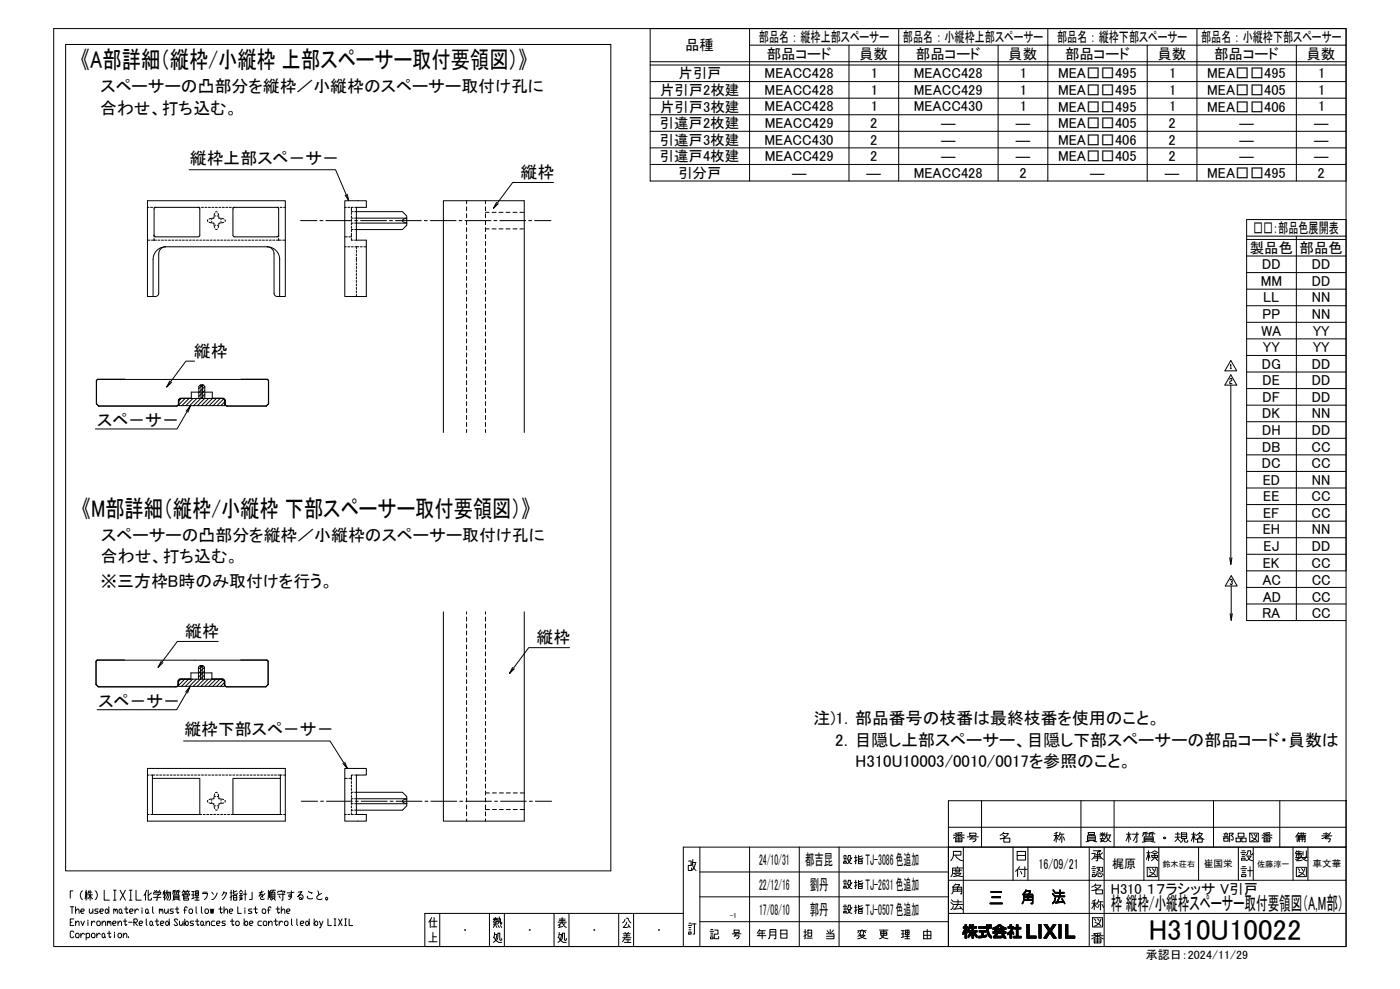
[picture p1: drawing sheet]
<svg xmlns="http://www.w3.org/2000/svg" width="841mm" height="594mm" viewBox="0 0 841 594" stroke-linecap="round" stroke-linejoin="round" font-family="sans-serif">
<!-- layer: TOS_WA -->
<g fill="none" stroke="#000" stroke-width=".6">
<path d="M32 17h777v552h-777zM391 17h418v92h-418zM450 17v92M540 17v92M629 17v92M719 17v92M391 37h418M391 39h418M450 27h359M510 27v82M600 27v82M689 27v82"/>
<path d="M779 27v82M391 49h418M391 59h418M391 69h418M391 79h418M391 89h418M391 99h418M749 142h60M749 144h60M749 154h60M779 142v231M749 164h60"/>
<path d="M749 174h60M749 184h60M749 194h60M749 204h60M749 214h60M749 223h60M749 233h60M749 243h60M749 253h60M749 263h60M749 273h60M749 283h60"/>
<path d="M749 293h60M749 303h60M749 313h60M749 323h60M749 333h60M749 343h60v-211h-60v241h60M749 353h60M749 363h60M570 497h239M590 481v28M603 500l-2 2M635 500l-1 1"/>
<path d="M637 500l-1 3M649 481v28M669 481v28M678 500v6M683 500v6h-1M689 500h-2l-1 2M693 500h-2l-1 2M707 500v3l-1 2M717 500v6M721 500l-3 2M729 481v28M769 481v28"/>
<path d="M809 481h-239v88v-60h239h-399v60M809 481h.1M809 481v88h-554v-20h155M414 517h1v3h-2l1 3h1v-2M416 519a5 5 0 0 0 2 4M416 518h2M416 516l-1 4M418 518l-1 3-2 2M420 509v60M429 512l6 10h-12zM450 509v60M480 509v60"/>
<path d="M504 509v60M507 515h2M507 518h1h-1zM507 514h1M507 517h1M507 516h1M509 516h2l-2 3M510 517v1l2 1M512 515l-1 1v-2h-1l-1 2M513 515h2M514 514v5M515 516l-2 1"/>
<path d="M516 514v2h2v-1M516 516h2v3h-2zM516 518h2M518 514l-2 1M573 503l3-1 3 1M573 502h6M573 514h4v-3h-4v3l-2 3M573 511h4M574 503h4v3h-4zM574 501h1M574 505h4M574 514l1 1 3 2"/>
<path d="M576 500v3M576 503v3M578 500l-4 1M578 501h-1M579 509v40M581 503h7M583 504h3v1l-2 1M583 500h3v2h-3zM584 503l-1 1M603 501h3a5 5 0 0 1-5 3M603 502l1 1M603 503h4v3h-4z"/>
<path d="M609 509v20M611 511h5v6h-5zM611 514h5M618 509v20M633 502h3M634 500v6M636 504l-2-2-1 3M637 501h2M637 503l-1 2M638 501v5M639 503v2M653 502h5v3h-5z"/>
<path d="M653 503h5M653 504h5M654 500h4v1h-4zM654 505l-2 1M654 509v60M656 513h2l-1 2-1 1M657 511h4l-2 1v5h-1M657 505l2 1M657 515h4M658 514h3M658 513h2M660 512a4 4 0 0 0 3 4"/>
<path d="M661 502l1-1 2 1M661 504h3M661 501h3M661 500l1 1M662 512l-1 1M662 503l-1 2 3 1M662 500v3M663 509v60M663 504a2.1 2.1 0 0 1-2 2M664 500l-1 1M665 502a4 4 0 0 0 2 4M665 502h2"/>
<path d="M665 500l-1 3M667 502l-1 2-2 2M677 501h2M679 504l-1-3-2 4M680 501h4M683 501l-2 4M687 501h3M687 509v20M687 503h6v2h-6zM687 504h6M688 505l-2 1M688 501v1"/>
<path d="M689 512h2M690 511v6M691 501h3M691 515l-1-3-1 4M692 512l2-1 2 1M692 505l2 1M692 514h3v1h-3zM692 501v1M693 513h2M694 513v2l-2 2M694 515l1 1M695 516l1 1"/>
<path d="M696 509v20M706 503h3M706 501h3M707 503l2 2M710 500h3v4h-3zM710 503h3M710 501h3M711 504l-1 1-1 1M712 504v2h1v-1M716 501h2M718 504l-1-3-1 4M719 504h3v2h-3z"/>
<path d="M720 509v20M720 501l3 3M720 501h2l-1 2-3 1M735 503h3M735 503h3v2h-3zM735 501h3M736 501v2M736 500v1M737 501v2M740 504h1a1.9 1.9 0 0 0-2-2l2-2h-2v6M743 503h2v3h-2zM744 500h3v3h-3z"/>
<path d="M744 509v20M745 512h3M746 516h2v1h-2zM746 503h3v3h-3zM746 514h2M746 513h2M746 511h2M749 514h3l-2 3h-2M750 515v1l2 1M751 500h5v6h-5zM752 501v1M752 503l3 2"/>
<path d="M752 513l-1-2h-1l-1 2-1 1M753 509v20M753 501l1 1M755 501a5 5 0 0 1-3 4M758 503l3-1 3 1M758 502h6M759 503h4v3h-4zM759 505h4M759 501h1M761 500v3M761 503v3M763 500l-4 1"/>
<path d="M763 501h-1M777 509v20M778 513h4M778 515h7M779 515v-2h3v2h-1M779 512h-1M779 511v1h3M779 502l-1 1M780 516v1M780 500l-1 2v4M780 501h4M780 511v4"/>
<path d="M781 506v-4h3v4M781 504h3M781 503h3M781 515l-3 1M782 500v1M782 515h.1M782 502v4M782 515l3 2M782 517h-3M783 512v2M783 500v1M784 516h-1"/>
<path d="M784 502h-4v3M785 511v4h-1M786 509v20M794 502h6M795 501h3M796 503v1h3v1l-1 1M797 500v2M798 503h-2M799 500l-2 2-3 2M44 535h-2v5M50 535a3 3 0 0 0 0 5M51 536h1"/>
<path d="M52 535v6M52 539v-3l-1 4M53 540l1-2 2 2M53 538h3M53 536h2M53 535v2M54 535v6M57 535a3 3 0 0 1 0 5M63 535v6h3M68 535h2M69 535v6M72 535l3 6"/>
<path d="M75 535l-3 6M78 535h1M79 535v6M82 535v6h3M87 536v5M88 535l-2 3M89 535v5l2 1v-1M91 536l-2 2M92 537l1-1h4l-1 1M92 539h5M93 537h3l-2 1v3M93 535l1 1"/>
<path d="M94 535v1M96 535l-1 1M98 536h2M98 536v2M99 535v6M99 538l-1 1M100 536h2v4l-1 1M100 535v3M101 536l-1 4M102 536l-2 5M104 536h2M104 538h4v2h-4z"/>
<path d="M104 538h4M104 539h4M105 536v1M105 535h-1v2M106 536h2M107 536v1M108 535h-2v2M109 538l1-1h4v1M110 535h2M110 538h3v1h-3zM110 540h3v1h-3zM110 535l-1 1"/>
<path d="M110 539v1M111 535v1M112 536v1M112 535h2M113 535l-1 1M113 535v1M115 538h2M115 536h2M116 536v4M117 539l-2 1M117 539h2M117 535h2v3h-2z"/>
<path d="M117 537h2M118 535v6M122 537h3l-1 2-1 1M122 536h2M127 536l1 1M130 536l-1 4h-2M133 538l1-2h2l-1 3-1 1M135 536h-1M138 536h2M139 535v6M140 538l-2 1M140 535v2h2l1-1"/>
<path d="M140 538h2v3h-2zM140 539h2M142 535l-2 1M144 536l1-1 1 1M144 538h2M144 539v1M144 537h1M145 537v3M145 539v1M146 540l-2 1M146 537h2M147 535v6"/>
<path d="M151 536v4h-1M157 535l-1 3 2-1v2M158 536h-2M159 537l-2 2v1h2M161 535v5M162 535v4M163 535v5M163 535h2M163 536h2v4h-2zM163 538h2M163 537h2M164 540l-1 1"/>
<path d="M164 535v1M165 540v1M167 536v-1h4v1M167 537h4M168 538v1M169 535h.1M170 536v5h-1M175 535v3h-2h1h1v1l-2 1M177 536h-5M179 536h2l-2 3 1-1h1l1 2h-1h-1l1-1v1M185 538v1l1 1h2M185 536h2v1"/>
<path d="M191 535l1 3M193 537a3 3 0 0 0-3 3h1h3M420 539h150M420 524h150M429 527l6 10h-12zM507 530h2M507 532h1v1h-1zM507 529h1M507 532h1M507 531h1M509 531h2l-2 3M510 532v1l2 1"/>
<path d="M512 530l-1 1v-2h-1l-1 2M513 530h2M514 529v5M515 531l-2 1M516 529v2h2v-1M516 531h2v3h-2zM516 533h2M518 529l-2 1M570 529h239M572 537l1-1v-3h5v4h-1M573 535h5M573 534h5"/>
<path d="M573 525h4l-1 1-3 1M573 523h5M573 525l2 1 3 1M574 531h2l-1 2v2M574 531l-2 2M574 522v2h2v-2M575 521h.1M578 521h-6v4l-1 2M595 536h7M595 535h7M596 539h5M611 522l-1 1"/>
<path d="M612 522h5M613 521l-2 1v5M613 523l1 2M615 537h5v6h-1h1v-5h-5v3l-1 2 1-2zM615 537h5v5h-1h1v-5h-5v4l-1 1 1-1zM615 537h5v6h-1h1v-6h-5v4l-1 2 1-2zM615 539h5M616 521v6h-1M616 535h3l-1 2 1-2h-3h3l-1 2 1-2h-3h3l-1 3 1-2h-3M616 535l-1 2zM616 535l-1 3zM616 535h3l-1 2v4"/>
<path d="M616 534l-1 3M632 537l2 2M632 537l2 1M633 535l1 1M633 535l1 2M633 534l1 2M634 540v1l-2 2 2-2zM634 540v1l-2 2M634 539v2l-2 1 2-1zM634 539v2l-2 2 2-2zM634 538h6M634 539h6"/>
<path d="M634 536h5M634 537h5M637 535v4l-2 3 2-4zM637 535v4l-2 3 2-3zM637 534v4l-2 4M637 535v3l-2 4 2-4zM638 540l2 3M638 540l2 2M656 535h.1M656 522h2M656 525h2v2h-2zM656 524h2"/>
<path d="M656 523h2M656 521h2M658 532h3a6 6 0 0 1-5 3M658 533l1 1M658 531l-2 2M658 535h4v2h-4zM659 521h3v2l-1 1M659 525l-1 1M659 522l2 1M660 524v2l2 1v-1M660 524l1 1M660 521a2.2 2.2 0 0 1-1 3"/>
<path d="M662 525l1 1M689 521h6v6h-6zM690 522l1 1M691 524l3 2M692 522l1 1M694 522a5 5 0 0 1-4 4M745 522h4M746 525h2v2h-2zM746 524h2M746 523h2M746 521h2M749 523h3"/>
<path d="M751 521v6M779 521h6v6h-6zM780 522l1 1M780 524l4 2M782 522l1 1M784 522a5 5 0 0 1-4 4M42 545h2M42 554h1M43 545v4M44 552h-2v4h2M44 560v-1h-1l-1 1v3h1h1M45 547l2-1 1 3"/>
<path d="M45 555l2-2 1 3M45 545v4M45 553v3M49 547h1h1l-1-1h-1v1v2h1M49 553l1 3 1-3M53 553h.1M53 554v2M54 546v3l2-2M55 553v3M56 546v3M57 554l-1-1-1 2M59 553h1v1v2h-1l-1-1z"/>
<path d="M59 546h-2v1l2 1-1 1h-1M60 547h2v-1h-1l-1 1 1 2h1M61 555l2-2v3M61 553v3M64 546l1 1-1 2-1-1zM65 554v-1l1 2M65 553v3M65 545v4M66 554v-1l1 1v2M66 559v4h1M68 555h1l1-1-1-1h-1v1v1v1h1M68 541h2"/>
<path d="M68 547l1-1v1M68 546v3M69 560v1M69 547l1-1v1v2M71 555l1-2 1 3M71 553v3M72 546l1 1v2l-1-1zM73 548l1 1M74 553h2M75 546h2M75 552v3l1 1v-1M76 545v3v1l1-1"/>
<path d="M77 554h2M78 541h1M78 547h1h1l-1-1h-1v1v1v1h1M80 554h2l1-1-1-1h-2v4M81 554l2 2M81 546v3M83 547l-1-1-1 1M84 555h1l1-1-1-1h-1v1v2h1M85 545v1M85 547v2M88 552v3v1M88 546l1 1-1 2-1-1z"/>
<path d="M89 548l1 1M91 553l1 1-1 2-1-1zM92 555v1M92 545v3v1M93 553h2M94 552v3l1 1v-1M96 547v-1l1 1M96 546v3M96 555h2v-1v-1h-1l-1 1 1 2h1M97 547v-1l1 1v2M99 546v3l2-2M100 553l2 2-1 1-1-1z"/>
<path d="M101 546v3M102 552v4M104 546h-1l-1 1 2 1v1h-2M105 540l-1 1M105 546h2M106 545v3l1 1v-1M107 553l-1-1h-1v1l2 2-1 1h-1v-1M107 540l1 1M108 553v3l2-1M110 553v3M110 547h2M111 552v4"/>
<path d="M112 553l1 1v2l-2-1zM112 545h-1v4M114 546h1l1 1-1 2h-1v-1zM116 553h-1l-1 1 2 1v1h-2M117 541h3M117 553h2M118 545v3v1M118 552v3l1 1v-1M121 545v3l1 1M121 553l1 1v2l-1-1zM122 555l1 1M124 546h1v1v2h-1l-1-1z"/>
<path d="M124 555l1-2 1 3M124 553v3M126 546l1 3v-3l1 3v-3M129 553h-2v1v2h2M130 555h2v-1v-1h-1l-1 1 1 2h1M131 546h3M132 545v3l1 1 1-1M135 547l1-1 1 3M135 545v4M135 553h-1l-1 1 1 1h1v1h-2M138 547h1h1l-1-1h-1v1v1v1h1M138 553h3"/>
<path d="M139 552v3l1 1 1-1M142 553h1l1 1-1 2h-1v-1zM143 545v4h2M147 552v4M147 545v1M147 547v2M148 553l1 1-1 2-1-1zM150 555h1l1-1-1-1h-1v1v2h1M151 546h-1l-1 1 2 1v1h-2M152 546h3M153 545v3l1 1 1-1M157 553h-2v1v2h2"/>
<path d="M158 546h1l1 1-1 2h-1v-1zM159 553h1v1v2h-1l-1-1zM161 547h1M161 555l2-2v3M161 553v3M163 545h-1h-1v4M165 553h2M166 552v3v1l1-1M166 546h2M167 545v3v1l1-1M168 553v3M169 547l2-1v3"/>
<path d="M169 545v4M170 554l-1-1-1 2M171 553h1l1 1-1 2h-1v-1zM172 547h2v-1h-1l-1 1 1 2h1M175 552v3l1 1M178 552v3l1 1M180 555h2l1-1-1-1h-1l-1 1 1 2h1M184 553l2 2-1 1-1-1zM186 552v4M189 552v4M190 553l1 1-1 2-1-1zM192 553l1 3"/>
<path d="M194 553l-2 4M197 552v4h2M201 556h1M201 552h1M201 552v4M203 552l2 4M205 552l-2 4M207 556h1M207 552h1M208 552v4M210 552v4h2M258 553v1"/>
<path d="M259 553h4M259 557h3M259 551l-1 2v4M261 551v6M264 549v20M279 559h.1M294 549v20M296 554h3M297 552h2M297 556l-1 1M297 552l-1 2M297 554v1"/>
<path d="M298 551v1h-2h3M298 556l1 1M298 552v1h1M299 555l-3 1M299 552h2v3v-1M299 553l1 1M299 556l1 1M300 551v2l-1 2M301 556v1M303 549v20M318 559h.1M333 549v20"/>
<path d="M335 556l1-1v2M335 554h5M336 552h3M336 553h3M338 554l1 2 1 1M338 551v3l-2 1M338 556l-2 1M339 555h-1M342 549v20M357 559h.1M372 549v20M375 552l-1 2"/>
<path d="M376 552h1l2 2M377 554l-3 3 4-1M377 555l2 2M381 549v20M396 559h.1M413 556h2M414 560h1v1h-1zM414 558h1M414 557h1M414 555h1M415 555h3M417 555v6h-1"/>
<path d="M420 554h150M427 559h2M427 558h1M429 542l6 10h-12zM429 559h2v2h-2v3h3v-1M441 559h3v1h-3zM456 559l-1 2M456 558v1h4M458 559v5M463 560h3M469 559h4v5h-4zM483 560h1"/>
<path d="M484 558l-1 6M485 559h3v3h-3zM497 559l1 1M499 558v3M501 559l-1 1M507 545h2M507 547h1v1h-1zM507 546h1M507 544h1M509 546h2l-2 3M510 547v1l2 1M512 545l-1 1v-2h-1l-1 2"/>
<path d="M513 545h2M514 544v5M515 546l-2 1M515 559h5M516 544v2h2v-1M516 546h2v3h-2zM516 547h2M516 559l-1 1M517 559l-1 2M518 558v1M518 544l-2 1M519 559l-1 2"/>
<path d="M519 559l1 1M528 559h5M529 560h4v2h-4zM531 559v3l-2 2h-1M541 559h2M542 559v4M544 559h2v2h-2zM545 559v5M555 559h4v5h-4zM557 558v6M570 549h239M571 542l2 1"/>
<path d="M572 541l1 1M573 544l-2 2M573 543h5M573 542h5M575 541v2l-1 3M577 544l1 2M577 546h-4M579 560v1M579 557v1M579 559v2M579 559v1M579 558v2"/>
<path d="M580 557v3M580 555h1v2v1v1v1v4h-1v-4l-2 1 2-3h-1v-1h1zM580 555v9M581 555v9M581 557v1M581 558v2M581 559v1M582 557v2M582 559v1M582 557v1M582 556h1v1h1v-2h1v2h2v1h-2v1h2v1h-1l1 2v1l-2-3v4h-1v-4l-2 3v-1l1-2h-1v-1h2v-1h-1l-1 1zM582 556v2"/>
<path d="M583 556v2M583 559v1M583 559v3M583 556h.1M583 557v1M583 559v2M584 557v1M584 559v2M584 555v9M585 555v9M585 557v1M585 559v2"/>
<path d="M586 557v1M586 559v3M586 559v1M587 557v1M587 559v1M588 557h5v-2h1v2h2v1h-2l2 6-3-3v-3h-5zM588 557v1M588 559h4v1h-1v2h2v1h-5v-1h2v-2h-2zM588 559v1M589 557v1M589 559v1M590 557v1"/>
<path d="M590 559v1M590 559v4M591 557v1M591 559v4M591 559v1M592 557v1M592 559v1M593 555v4M593 555v5M593 555v6M594 555v7M594 557v1"/>
<path d="M594 558v4M594 556h2h-2zM594 556h.1M595 556h.1M595 557v1M595 543h7M595 542h7M596 557l4-1h1l3 1v1l-6 1v-1h-2zM596 560h8v1h-5v1h3v-1h1l1 3h-1v-1h-6v-1l1-1h-2zM596 557v1M596 560v1M597 557v1"/>
<path d="M597 560v1M598 557v1M598 560v1M598 557v2M598 558l2-2 3 2zM598 560v3M599 557v2M599 560v3M599 556v2M599 558v1M599 560v2M599 556v1"/>
<path d="M599 560v1M600 556v1M600 558v1M600 560v1M600 556h.1M601 556v1M601 558v1M601 560v1M602 556v1M602 558v1M602 560v1M602 556v2"/>
<path d="M602 557v2M603 557v2M603 560v1M603 557v1M604 557v1M604 560v1M606 557v1M606 560v1M607 557v1M607 559v2M607 555h1v2h1l-1 2 1 1v1l-1-1v4h-1v-3l-2 1v-2l3-2h-2v-1h1zM607 555v3"/>
<path d="M607 559v5M607 558v6M608 555v9M608 557v3M608 557v4M608 557v2M608 559v2M608 560v1M609 560v1M609 557v1M610 557v1M611 555h1v2h1v1h-1v4h2v1h-5v-1h2v-4h-2v-1h2z"/>
<path d="M611 555v8M612 557v1M613 557v1M614 543l1-2v-3h5v5h-1M615 541h5M615 540h5M617 555h1v7h4v2h-5zM617 555v9M618 555v9M624 555h1v9h-1zM624 555v9M625 555v9"/>
<path d="M627 555h2l2 3 2-3h1l-2 4 3 5h-2l-2-4-2 4h-2l3-5zM627 555v1M628 555v1M628 555v2M629 555v2M629 555v3M629 556v2M629 556v3M630 556v3M630 560v2M630 557v2M630 557v5"/>
<path d="M630 557v4M630 558v3M631 558v3M631 558v2M631 557v5M632 557v5M632 557v2M632 560v2M632 556v3M632 556v2M633 556v2M633 555v3"/>
<path d="M633 555v2M634 555v1M634 542l5-1-5 1h5h-5h5h-5h1h4M636 555h2v9h-2zM636 555v9M637 555v9M640 555h2v7h4v2h-6zM640 555v9M641 555v9M656 542h3M656 551h6v6h-6zM657 552l1 1"/>
<path d="M657 541v5M658 554l3 2M658 541h-2M659 545l-2-3-1 4M659 552l1 1M660 542h3M660 541l-1 2M660 543l-1 2M661 542v4M661 552a5 5 0 0 1-4 4M662 543l1 2M46 561h1h1l-1 2h-1h-1z"/>
<path d="M49 561v2M51 561h-1l-1 1M52 561h1h1l-1 2h-1M52 561v4M55 561h2v2h-2zM58 561v2M60 561h-1l-1 1M62 561h1l-1 2h-1zM63 563h.1M65 561h2M69 561v2M71 561h1h1l-1 2h-1z"/>
<path d="M74 562l2-1v2M74 561v2M77 563h.1M258 566h5M260 563h2M260 560v6M297 563l1 2 2 1h1M297 561h2l-2 4-1 1M297 560l-1 3M301 564v1h-1v-4h-1v3l-1 1M336 563l1 2 1 1h2M336 561h1l-1 4-1 1"/>
<path d="M336 560l-1 3M340 564v1h-1v-4h-1v3l-1 1M374 563h5M374 561h5M375 562h3M375 566h4M375 563l-1 3M375 560l1 1M376 564h3M377 561v2M377 564v2M378 560l-1 1"/>
<path d="M427 563h1v1h-1zM427 561h1M427 562h1M440 561h5M441 563l3-1-1 2M442 561l-1 1M455 562h5M459 561h-3v1M462 564l1-2v-4h3v6h-1M463 562h3M469 561h4M484 561l-1 1"/>
<path d="M485 564h3M485 560h3M497 561h4v3h-4M497 562h4M517 562l3 2M517 562h3l-5 2M517 561l-2 1M529 561h4M529 562l2 1 2 1M541 561h2M543 563h-2M544 564h3"/>
<path d="M544 563h2M544 560h2M555 562h4M582 562v1M582 561v2M583 561v1M583 560v2M586 560v2M586 561v1M586 561v2M587 562v1M588 562v1"/>
<path d="M589 562v1M590 562v1M591 562v1M592 562v1M593 562v1M594 560v2M594 561v2M595 561v2M595 562v1M595 562v2M597 562v1M598 562v1"/>
<path d="M598 561v2M599 562v1M600 562v1M601 562v1M602 562v1M602 561h.1M602 561v1M602 561v2M603 561v2M603 561v3M603 562v2M604 562v2"/>
<path d="M604 563v1M605 560v2M609 562v1M610 562v1M612 562v1M613 562v1M618 562v2M619 562v2M620 562v2M621 562v2M622 562v2M627 563v1"/>
<path d="M628 563v1M628 562v2M629 561v3M629 561v2M629 560v3M629 560v2M632 560v3M633 561v2M633 561v3M633 562v2M634 562v2M634 563v1"/>
<path d="M642 562v2M643 562v2M644 562v2M645 562v2M646 562v2M656 564l3-2 4 2M656 562h7M657 564h4v2h-4zM657 561l1 1M657 565h4M659 561v3M659 564v2"/>
<path d="M661 560l-4 1M661 561l-1 1"/>
<circle cx="700" cy="503" r=".6"/>
<circle cx="196" cy="540" r=".7"/>
</g>
<!-- layer: TOS_S1 -->
<g fill="none" stroke="#000" stroke-width=".6">
<path d="M39 27h328v496h-328zM93 125h26l1 1v16h-1h-26v-1zM140 125h27v1v16h-1h-25l-1-1zM207 121h13v4h-6v19h6v34h-13zM214 134h30v1l-2 3h-28M214 131h30M214 127h28l2 3v1M242 132l2-1v3l-2-1zM244 134h.1M94 151l2-2 4-1a4 4 0 0 0-5 4v24l-1 2h-2v-22v-2zM100 148h60M160 148a4 4 0 0 1 5 4v24l1 2h2"/>
<path d="M160 148a8 8 0 0 1 8 8v22h3v-57h-82v57h3M58 229l1-1h102v1v14l-1 1h-24l-1-1v-4h-7v-3h-13v3h-7l-1 4-1 1h-47l-1-1zM108 240l1-1h25l1 2v3h-28zM119 239v-7l1-1h1v8M121 231h.1M121 231h1l-1 1zM122 231h.1M122 239v-8l1 1v7M266 260v-139h49v139M266 368v125h49v-125M58 397h102h1v14l-1 1h-24h-1l-1-4h-7v-4h-12v4h-7l-1 4h-1h-47l-1-1zM120 400h1"/>
<path d="M121 400v1zM121 400h.1M108 409l1-1h24l2 1v3h-28zM119 408v-7l1-1v8M121 408v-8l2 1v7M89 462h82v31h-82zM92 468h28v21h-28zM140 468h28v21h-28zM207 462h13v4h-6v23h6v4h-13zM214 476h28l2 3v1h-30M214 483h30M242 481l2-1v3l-2-1z"/>
<path d="M244 483v1l-2 3h-28"/>
</g>
<!-- layer: 0 -->
<g fill="none" stroke="#000" stroke-width=".6">
<path d="M114 102h88l8 19M209 117l1 4-3-4M333 110h-25l-12 15M298 122l-2 3 3-3M117 217h-5l-12 15M102 229l-2 3 3-2M739 231v108M112 247l2-3-1 4M114 244l-8 14h-49M739 335v4l1-4M740 352v21M739 369l1 4v-4"/>
<path d="M97 397l-2 4 3-3M131 385h-24l-12 16M342 389h-24l-12 16M112 416l2-3-1 3M114 413l-8 13h-48M308 401l-2 4 3-3M110 445h88l11 17M207 458l2 4-3-3"/>
</g>
<!-- layer: TOS_S2 -->
<path d="M75 228h-16l-1 1v14l1 1h47l1-1v-2M115 239h-7l-1 2M145 228h16v1v14l-1 1h-24l-1-1v-3l-7-1M75 396h-17v1v14l1 2h47l1-1 1-4h7M145 396h15l1 1v14l-1 2h-24l-1-1-1-4h-7" fill="none" stroke="#000" stroke-width=".6"/>
<!-- layer: TOS_M1 -->
<g fill="none" stroke="#000" stroke-width=".6">
<path d="M739 219v2M739 217l4 6h-7zM109 239l-1 2M111 239l-4 4M114 239l-5 5M116 239l-4 5M118 239l-4 5M122 231l-3 2M123 237l-7 7M123 239l-4 5M123 232l-4 4M123 235l-4 3"/>
<path d="M125 239l-4 5M128 239l-5 5M130 239l-4 5M132 239l-4 5M134 240l-4 4M739 228v-1l1 1v1h-1v1h1M739 221h1M739 225l4 6h-7zM135 241l-2 3M739 349l1-1v1v1M740 346l3 6h-7zM740 350v1h-1"/>
<path d="M121 400l-2 2M109 408l-2 1M111 408l-4 4M113 408l-4 4M116 408l-5 4M118 408l-4 4M123 406l-7 6M123 408l-5 4M123 401l-4 3M123 403l-4 4M125 408l-4 4M127 408l-4 4"/>
<path d="M130 408l-5 4M132 408l-4 4M134 408l-4 4M135 410l-3 2"/>
</g>
<!-- layer: TOS_K3 -->
<g fill="none" stroke="#000" stroke-width=".6">
<path d="M181 133h9M192 133h2M196 133h15M213 133h2M217 133h15M234 133h2M238 133h15M255 133h2M258 133h16M276 133h2M279 133h16M297 133h1"/>
<path d="M300 133h16M318 133h1M321 133h10M181 481h10M193 481h1M196 481h16M213 481h2M217 481h16M234 481h2M238 481h15M255 481h2M259 481h15"/>
<path d="M276 481h2M280 481h15M297 481h2M301 481h15M318 481h2M322 481h9"/>
</g>
<!-- layer: TOS_K2 -->
<g fill="none" stroke="#000" stroke-width=".6">
<path d="M89 125h1M90 125h2M93 125h1M119 125h1M121 125h1M123 125h1M125 132v1M125 125h1M126 134h1M127 131l-1 1M127 131v1M127 133v1"/>
<path d="M127 125h1M128 134l1 1M129 130l-1 1M129 135h1M129 130h1M129 136v1M129 128v1M129 125h2M129 138h2M129 127h2M130 135h1M130 130h1"/>
<path d="M131 128v1M131 136v1M131 130v1h1M131 125h2M132 134h-1v1M133 131v1M133 133v1M133 131l1 1M134 125h1M134 134h-1M135 132v1M136 125h1"/>
<path d="M138 125h1M140 125h1M166 125h1M168 125h1M170 125h1M207 125h1M209 125h1M211 125h1M211 125v2M211 128v1M211 130v1M211 132v1"/>
<path d="M211 134v1M211 136v1M211 138v1M211 134h1M211 131h1M211 138h1M211 127h1M213 134h1M213 131h1M213 138h1M213 127h1M213 125h1"/>
<path d="M280 121v1M280 124v3M280 128v3M280 133v2M280 137v2M292 121v1M292 124v3M292 128v3M292 133v2M292 137v2M292 137h2M292 128h2"/>
<path d="M296 137h2M296 128h2M300 137h2M300 128h2M304 137h2M304 128h2M308 137h3M308 128h3M312 137h3M312 128h3M89 144h1M91 144h3"/>
<path d="M93 141v1M93 143v1M95 144h1M97 144h1M99 144h1M101 144h1M103 144h1M105 144h2M107 144h2M110 144h1M112 144h1M114 144h1"/>
<path d="M116 144h1M118 144h1M120 144h1M122 144h1M124 144h1M126 144h1M128 144h2M130 144h2M133 144h1M135 144h1M137 144h1M139 144h1"/>
<path d="M141 144h1M143 144h1M145 144h1M147 144h1M149 144h1M151 144h2M153 144h2M156 144h1M158 144h1M160 144h1M162 144h1M164 144h1"/>
<path d="M166 144h3M167 141v1M167 143v1M170 144h1M207 142h2M207 148h1M209 148h1M210 142h1M211 148h1M211 143v1h1M211 140v2M213 144h1"/>
<path d="M213 148h3M214 148v1M214 150v2M214 152v2M214 155v2M214 158v1M216 148h2M219 148h1M280 141v2M280 145v2M280 149v3M280 153v3"/>
<path d="M280 158v2M292 141v2M292 145v2M292 149v3M292 153v3M292 158v2M214 160v1M214 162v1M214 164v1M214 166v2M214 168v2M214 171v1"/>
<path d="M214 173v1M214 175v1M214 177v1M280 162v2M280 166v2M280 170v3M280 174v3M280 179v2M292 162v2M292 166v2M292 170v3M292 174v3"/>
<path d="M292 179v2M280 183v2M280 187v2M280 191v2M280 195v3M280 199v3M292 183v2M292 187v2M292 191v2M292 195v3M292 199v3M280 204v2"/>
<path d="M280 208v2M280 212v2M280 216v3M292 204v2M292 208v2M292 212v2M292 216v3M280 220v3M280 225v2M280 229v2M280 233v2M280 237v2"/>
<path d="M292 220v3M292 225v2M292 229v2M292 233v2M292 237v2M280 241v3M280 245v3M280 250v2M280 254v2M280 258v2M292 241v3M292 245v3"/>
<path d="M292 250v2M292 254v2M292 258v2M280 368v1M280 371v2M280 375v2M280 379v2M292 368v1M292 371v2M292 375v2M292 379v2M280 383v3"/>
<path d="M280 387v3M280 392v2M280 396v2M280 400v2M292 383v3M292 387v3M292 392v2M292 396v2M292 400v2M280 404v2M280 408v3M280 412v3"/>
<path d="M280 417v2M292 404v2M292 408v3M292 412v3M292 417v2M280 421v2M280 425v2M280 429v3M280 433v3M280 438v2M292 421v2M292 425v2"/>
<path d="M292 429v3M292 433v3M292 438v2M280 442v2M280 446v2M280 450v2M280 454v3M280 458v3M292 442v2M292 446v2M292 450v2M292 454v3"/>
<path d="M292 458v3M89 466h1M91 466h1v2M92 466h1M94 466h1M96 466h1M98 466h1M100 466h1M102 466h1M104 466h2M106 466h2M108 466h2"/>
<path d="M111 466h1M113 466h1M115 466h1M117 466h1M119 466h1M121 466h1M123 466h1M125 466h1M127 480h-1M127 480v1M127 466h1M129 479l-1 1"/>
<path d="M129 479h1M129 477v1M129 466h2M129 476h2M130 479h1M131 477v1M131 479v1h1M131 466h2M133 480v1M133 480h1M134 466h1M136 466h1"/>
<path d="M138 466h1M140 466h1M142 466h1M144 466h1M146 466h1M148 466h1M150 466h1M152 466h2M154 466h2M157 466h1M159 466h1M161 466h1"/>
<path d="M163 466h1M165 466h1M167 466h2M168 466v2M170 466h1M207 468h2M210 468h1M211 468v1M211 469v2M211 472v1M211 474v1M211 476v1"/>
<path d="M211 478v1M211 476h1M212 466h-1v2M212 480h-1v1M213 466h1M213 480h1M213 476h1M280 463v2M280 467v2M280 471v2M280 475v3M280 479v3"/>
<path d="M292 463v2M292 467v2M292 471v2M292 475v3M292 479v3M292 476h2M296 476h2M300 476h2M304 476h3M308 476h3M313 476h2M89 489h1"/>
<path d="M91 489h1M120 489h1M122 489h1M124 489h1M125 481v1M126 482l1 1M126 489h1M127 482v1M128 483l1 1M128 489h2M129 484h1M129 485v1"/>
<path d="M129 486h2M130 489h2M130 484h1M131 485v1M132 483h-1v1M133 489h1M133 482v1M134 482l-1 1M135 489h1M135 481v1M137 489h1M139 489h1"/>
<path d="M168 489h1M170 489h1M207 489h1M209 489h1M211 489h1M211 482v1M211 484v1M211 486v1M211 488v1M211 483h1M211 487h1M213 483h1"/>
<path d="M213 487h1M213 489h1M280 484v2M280 488v2M280 492v1M292 484v2M292 488v2M292 492v1M292 486h2M296 486h2M300 486h2M304 486h3"/>
<path d="M308 486h3M313 486h2"/>
</g>
<g fill="#fff">
<path d="M423 511h12v11h-12z" fill-rule="evenodd"/>
<path d="M423 526h12v11h-12z" fill-rule="evenodd"/>
<path d="M423 541h12v11h-12z" fill-rule="evenodd"/>
</g>
<text font-size="17.4" x="690" y="565">H310U10022</text>
<g font-size="14.5">
<text x="48" y="41">《A部詳細（縦枠/小縦枠 上部スペーサー取付要領図）》</text>
<text x="49" y="310">《M部詳細（縦枠/小縦枠 下部スペーサー取付要領図）》</text>
</g>
<text font-size="11.6" x="667" y="547">枠 縦枠/小縦枠スペーサー取付要領図（A,M部）</text>
<g font-size="10.1">
<text x="60" y="55">スペーサーの凸部分を縦枠／小縦枠のスペーサー取付け孔に</text>
<text x="60" y="68">合わせ、打ち込む。</text>
<text x="114" y="98">縦枠上部スペ－サ－</text>
<text x="313" y="107">縦枠</text>
<text x="116" y="214">縦枠</text>
<text x="58" y="256">スペ－サ－</text>
<text x="61" y="325">スペーサーの凸部分を縦枠／小縦枠のスペーサー取付け孔に</text>
<text x="61" y="338">合わせ、打ち込む。</text>
<text x="60" y="353">※三方枠B時のみ取付けを行う。</text>
<text x="111" y="383">縦枠</text>
<text x="322" y="386">縦枠</text>
<text x="59" y="425">スペ－サ－</text>
<text x="489" y="435">注)1．部品番号の枝番は最終枝番を使用のこと。</text>
<text x="111" y="441">縦枠下部スペ－サ－</text>
<text x="502" y="448">2．目隠し上部スペーサー、目隠し下部スペーサーの部品コード・員数は</text>
<text x="514" y="461">H310U10003/0010/0017を参照のこと。</text>
</g>
<g font-size="9.3">
<text x="456" y="520">24/10/31</text>
<text x="484" y="520">都吉昆</text>
<text x="520" y="520">TJ-3086 色追加</text>
<text x="456" y="534">22/12/16</text>
<text x="487" y="534">劉丹</text>
<text x="520" y="535">TJ-2631 色追加</text>
<text x="456" y="549">17/08/10</text>
<text x="487" y="550">郭丹</text>
<text x="520" y="550">TJ-0507 色追加</text>
</g>
<g font-size="8.7">
<text x="456" y="25">部品名 ： 縦枠上部スペーサー</text>
<text x="542" y="25">部品名 ： 小縦枠上部スペーサー</text>
<text x="635" y="25">部品名 ： 縦枠下部スペーサー</text>
<text x="722" y="25">部品名 ： 小縦枠下部スペーサー</text>
<text x="412" y="30">品種</text>
<text x="461" y="35">部品コード</text>
<text x="516" y="35">員数</text>
<text x="550" y="35">部品コード</text>
<text x="606" y="35">員数</text>
<text x="640" y="35">部品コード</text>
<text x="695" y="35">員数</text>
<text x="729" y="35">部品コード</text>
<text x="785" y="35">員数</text>
<text x="407" y="47">片引戸</text>
<text x="459" y="47">MEACC428</text>
<text x="523" y="47">1</text>
<text x="549" y="47">MEACC428</text>
<text x="613" y="47">1</text>
<text x="636" y="47">MEA□□495</text>
<text x="702" y="47">1</text>
<text x="725" y="47">MEA□□495</text>
<text x="792" y="47">1</text>
<text x="396" y="57">片引戸2枚建</text>
<text x="459" y="57">MEACC428</text>
<text x="523" y="57">1</text>
<text x="549" y="57">MEACC429</text>
<text x="613" y="57">1</text>
<text x="636" y="57">MEA□□495</text>
<text x="702" y="57">1</text>
<text x="725" y="57">MEA□□405</text>
<text x="792" y="57">1</text>
<text x="396" y="67">片引戸3枚建</text>
<text x="459" y="67">MEACC428</text>
<text x="523" y="67">1</text>
<text x="549" y="67">MEACC430</text>
<text x="613" y="67">1</text>
<text x="636" y="67">MEA□□495</text>
<text x="702" y="67">1</text>
<text x="725" y="67">MEA□□406</text>
<text x="792" y="67">1</text>
<text x="396" y="77">引違戸2枚建</text>
<text x="459" y="77">MEACC429</text>
<text x="523" y="77">2</text>
<text x="565" y="77">―</text>
<text x="610" y="77">―</text>
<text x="636" y="77">MEA□□405</text>
<text x="702" y="77">2</text>
<text x="745" y="77">―</text>
<text x="789" y="77">―</text>
<text x="396" y="87">引違戸3枚建</text>
<text x="459" y="87">MEACC430</text>
<text x="523" y="87">2</text>
<text x="565" y="87">―</text>
<text x="610" y="87">―</text>
<text x="636" y="87">MEA□□406</text>
<text x="702" y="87">2</text>
<text x="745" y="87">―</text>
<text x="789" y="87">―</text>
<text x="396" y="97">引違戸4枚建</text>
<text x="459" y="97">MEACC429</text>
<text x="523" y="97">2</text>
<text x="565" y="97">―</text>
<text x="610" y="97">―</text>
<text x="636" y="97">MEA□□405</text>
<text x="702" y="97">2</text>
<text x="745" y="97">―</text>
<text x="789" y="97">―</text>
<text x="407" y="107">引分戸</text>
<text x="476" y="107">―</text>
<text x="521" y="107">―</text>
<text x="549" y="107">MEACC428</text>
<text x="612" y="107">2</text>
<text x="655" y="107">―</text>
<text x="700" y="107">―</text>
<text x="725" y="107">MEA□□495</text>
<text x="792" y="107">2</text>
<text x="753" y="140">□□：部品色展開表</text>
<text x="751" y="152">製品色</text>
<text x="781" y="152">部品色</text>
<text x="758" y="162">DD</text>
<text x="788" y="162">DD</text>
<text x="757" y="172">MM</text>
<text x="788" y="172">DD</text>
<text x="759" y="182">LL</text>
<text x="788" y="182">NN</text>
<text x="758" y="192">PP</text>
<text x="788" y="192">NN</text>
<text x="758" y="202">WA</text>
<text x="789" y="202">YY</text>
<text x="759" y="212">YY</text>
<text x="789" y="212">YY</text>
<text x="758" y="221">DG</text>
<text x="788" y="221">DD</text>
<text x="758" y="231">DE</text>
<text x="788" y="231">DD</text>
<text x="758" y="241">DF</text>
<text x="788" y="241">DD</text>
<text x="758" y="251">DK</text>
<text x="788" y="251">NN</text>
<text x="758" y="261">DH</text>
<text x="788" y="261">DD</text>
<text x="758" y="271">DB</text>
<text x="788" y="271">CC</text>
<text x="758" y="281">DC</text>
<text x="788" y="281">CC</text>
<text x="759" y="291">ED</text>
<text x="788" y="291">NN</text>
<text x="759" y="301">EE</text>
<text x="788" y="301">CC</text>
<text x="759" y="311">EF</text>
<text x="788" y="311">CC</text>
<text x="759" y="321">EH</text>
<text x="788" y="321">NN</text>
<text x="759" y="331">EJ</text>
<text x="788" y="331">DD</text>
<text x="759" y="341">EK</text>
<text x="788" y="341">CC</text>
<text x="758" y="352">AC</text>
<text x="788" y="352">CC</text>
<text x="759" y="362">AD</text>
<text x="788" y="362">CC</text>
<text x="758" y="371">RA</text>
<text x="788" y="371">CC</text>
<text x="624" y="522">16/09/21</text>
<text x="667" y="537">H310 １７ラシッサ V引戸</text>
</g>
<g font-size="7.2">
<text x="668" y="521">梶原</text>
<text x="688" y="576">承認日：2024/11/29</text>
</g>
<g font-size="5.8">
<text x="723" y="521">崔国栄</text>
<text x="789" y="521">車文華</text>
</g>
<g font-size="4.9">
<text x="698" y="521">鈴木荘右</text>
<text x="755" y="521">佐藤淳一</text>
</g>
<text font-size="4.3" x="438" y="552">-1</text>
</svg>
